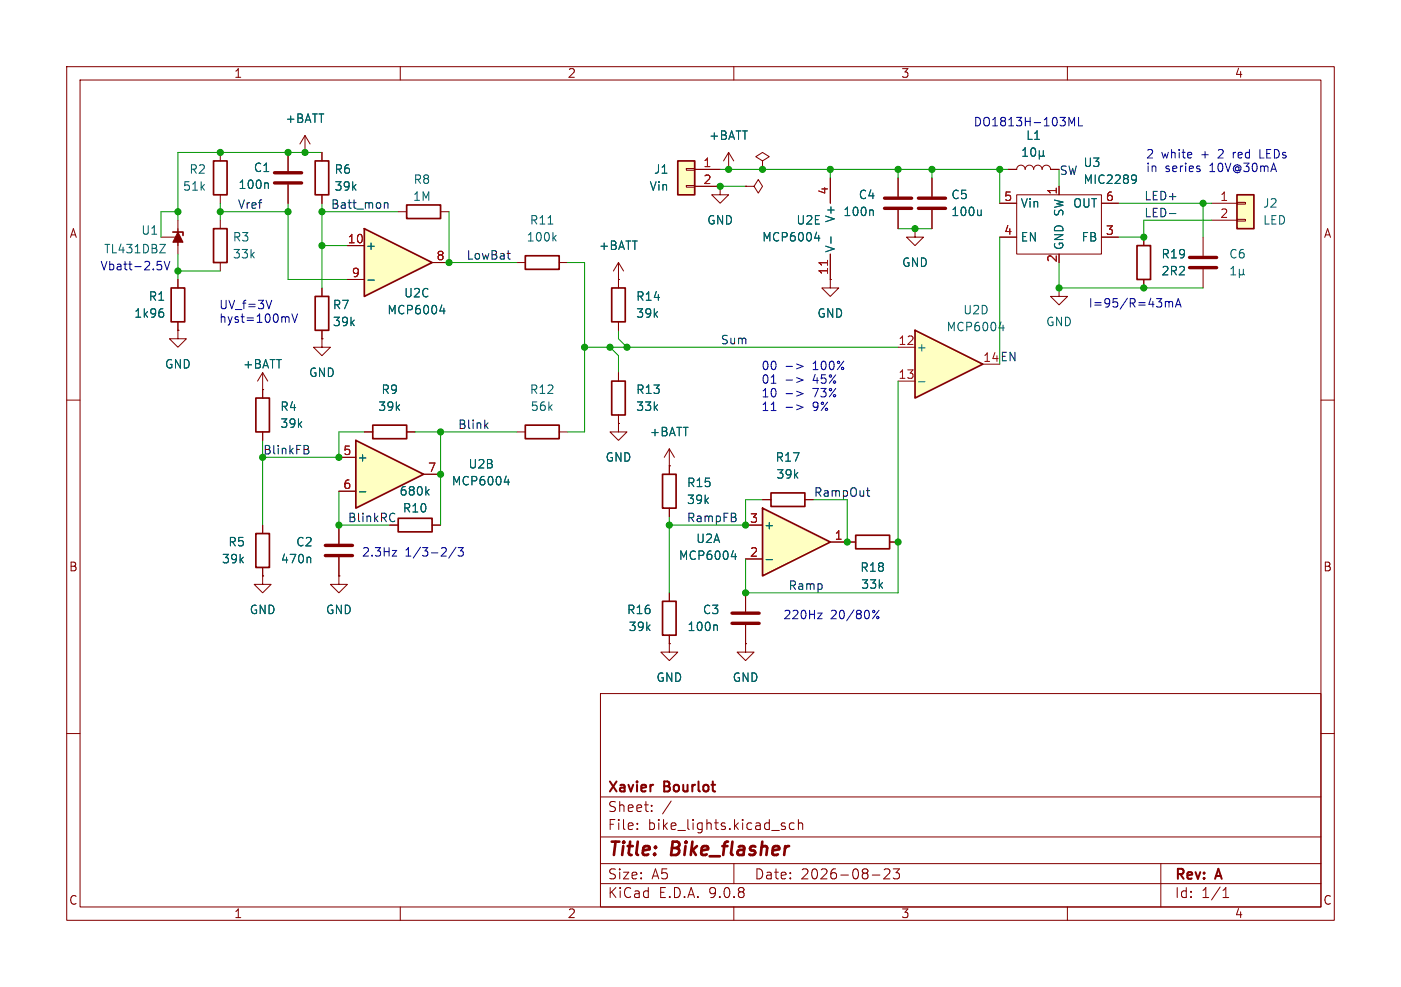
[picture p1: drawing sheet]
<svg xmlns="http://www.w3.org/2000/svg" width="210mm" height="148mm" viewBox="0 0 210 148" stroke-linecap="round" stroke-linejoin="round" font-family="sans-serif">
<g fill="none" stroke="#840000" stroke-width=".15">
<path d="M10 10h190v128h-190zM12 12h186v124h-186zM60 10v2M110 10v2M160 10v2M24.1 35.6h2.6M26.7 34.3v2.5M26.7 33v5.1M33 22.9v1.2M33 29.2v1.3M33 33v1.3M33 39.4v1.2"/>
<path d="M43.2 22.9v2.8M43.2 27.7v2.8M45.7 22.9h.1M45.7 20.3l-.7 1.3M45.7 20.3l.8 1.3M45.7 20.3v2.6M48.3 22.9v1.2M48.3 29.2v1.3M59.7 31.8h1.3M66 31.8h1.3M149.9 30.5h2.5M149.9 35.6h2.5"/>
<path d="M151.1 25.4h1.3a.64 .64 0 0 1 .6-.6 .64 .64 0 0 1 .7 .6 .64 .64 0 0 1 .6-.6 .64 .64 0 0 1 .6 .6 .64 .64 0 0 1 .7-.6 .64 .64 0 0 1 .6 .6 .64 .64 0 0 1 .6-.6 .64 .64 0 0 1 .7 .6h1.2M152.4 29.2h12.7v8.9h-12.7zM158.7 27.9v1.3M165.1 30.5h2.5M165.1 35.6h2.5M171.4 35.6v1.2M180.3 35.6v2.8M26.7 41.9v1.3M26.7 48.3v1.2M171.4 41.9v1.3M180.3 40.4v2.8M10 60h2"/>
<path d="M198 60h2M10 110h2M90 104h108v32h-108zM90 119.5h108M198 110h2M60 136v2M90 132.5h108M90 129.5h108M90 125.5h108M95.5 124.2v.2M95.5 123.5v.1M97.7 121.5v.2"/>
<path d="M97.7 120.8v.1M100.6 120.1l-1.3 1.9M110 136v2M110 129.5v3M117.3 123.9l.4 .1 .1 .2-.3 .2h-.2M117.3 123.4l.4 .1M119 123.5l-.4-.1-.3 .3v.4l.2 .2h.5M119.7 123.5a.37 .37 0 0 1 .6 .1v.8M119.7 122.9v1.5M130.8 131.2h1.1M132.5 130.4l.3-.1 .5 .1a.41 .41 0 0 1 0 .5l-.8 .9h.9M133.9 130.3h.9l-.5 .6a.41 .41 0 0 1 .5 .2v.4l-.1 .2-.6 .1-.2-.2"/>
<path d="M160 136v2M174 129.5v6.5M183.3 134.6h.9M183.3 133.5l.5-.4v1.5"/>
</g>
<g fill="none" stroke="#006464" stroke-width=".15">
<path d="M24 36.6h.8l-.8 1.3h.8M40 27.4l.2 .2v.7M153.3 23.4h.7M153.3 22.5l.4-.3v1.2M154.6 22.3l.2-.1a.69 .69 0 0 1 .5 .5 .69 .69 0 0 1-.2 .7h-.2a.69 .69 0 0 1-.3-1.1zM155.8 23.3l.2 .1h.2l.2-.1M155.8 22.6v1.3M156.4 23.3l.2 .1M156.4 22.6v.7M169.9 26.2l.4 .2a.84 .84 0 0 1-.3 1.1M170.3 26.8l-.2 .2h-.2M24.2 46.3h.2"/>
<path d="M24.3 46.8l.2 .2v.3l-.2 .3M184.5 41.2h.7M184.5 40.3l.4-.4v1.3M185.8 41l.2 .2h.2l.2-.2M185.8 40.4v1.2M186.4 41l.2 .2M186.4 40.4v.6"/>
</g>
<path d="M25.9 34.8h1.5v.5M32 24.1h2v5.1h-2zM32 34.3h2v5.1h-2zM47.2 24.1h2.1v5.1h-2.1zM61 30.7h5v2.1h-5zM170.4 36.8h2.1v5.1h-2.1zM25.7 43.2h2v5.1h-2z" fill="none" stroke="#840000" stroke-width=".25"/>
<path d="M41.1 25.9h4.1M41.1 27.4h4.1M178.3 38.6h4.1M178.3 40.1h4.1" fill="none" stroke="#840000" stroke-width=".51"/>
<path d="M26.7 34.8l.7 1.5h-1.5z" fill="#840000" stroke="#840000" stroke-width=".15"/>
<path d="M185.4 29.2h2.6v5.1h-2.6z" fill="#ffffc2"/>
<path d="M185.4 29.2h2.6v5.1h-2.6zM55.9 63.8h5.1v2h-5.1zM59.7 77.7h5.1v2.1h-5.1zM78.7 63.8h5.1v2h-5.1z" fill="none" stroke="#840000" stroke-width=".25"/>
<path d="M181.6 30.5h3.8M181.6 33h3.8M185.4 30.4h1.3v.2h-1.3zM185.4 32.9h1.3v.2h-1.3zM54.6 64.8h1.3M58.4 78.7h1.3M61 64.8h1.2M64.8 78.7h1.2M77.5 64.8h1.2M83.8 64.8h1.3" fill="none" stroke="#840000" stroke-width=".15"/>
<path d="M64 73.8l.3 .4M64.3 73.4l-.5 .5" fill="none" stroke="#006464" stroke-width=".15"/>
<path d="M54.6 34.3l10.2 5.1-10.2 5.1z" fill="#ffffc2"/>
<path d="M54.6 34.3l10.2 5.1-10.2 5.1zM78.7 38.4h5.1v2h-5.1zM91.7 43.2h2v5.1h-2zM99.3 71.1h2v5.1h-2zM115.6 73.9h5v2h-5zM99.3 90.2h2v5.1h-2zM128.3 80.3h5v2h-5z" fill="none" stroke="#840000" stroke-width=".25"/>
<g fill="none" stroke="#840000" stroke-width=".15">
<path d="M52.1 36.8h2.5M64.8 39.4h2.5M77.5 39.4h1.2M83.8 39.4h1.3M92.7 39.4v3.8M92.7 39.4l-.8 1.2M92.7 39.4l.8 1.2M48.3 50.8v1.3h1.2l-1.2 1.2-1.3-1.2h1.3M48.3 50.8h.1M52.1 41.9h2.5M92.7 41.9h.1M92.7 48.3v1.2"/>
<path d="M100.3 69.9h.1M100.3 67.3v3.8M100.3 76.2v1.3M100.3 67.3l-.7 1.3M100.3 67.3l.8 1.3M114.3 74.9h1.3M120.6 74.9h1.3M100.3 96.5v1.3h1.3l-1.3 1.3-1.2-1.3h1.2M100.3 96.5h.1M100.3 88.9v1.3M100.3 95.3v1.2M111.8 96.5v1.3h1.2l-1.2 1.3-1.3-1.3h1.3"/>
<path d="M111.8 96.5h.1M111.8 88.9v2.8M111.8 93.7v2.8M127 81.3h1.3M133.3 81.3h1.3"/>
</g>
<path d="M82.2 33.6h.7M83 35.7l.4 .4M83.4 35.3l-.5 .5M55.1 42h1M65.9 46.6h.8M66.5 46.2v.9M107.4 93.7l.1 .2v.7" fill="none" stroke="#006464" stroke-width=".15"/>
<path d="M109.7 91.9h4.1M109.7 93.5h4.1" fill="none" stroke="#840000" stroke-width=".51"/>
<path d="M114.3 76.2l10.2 5.1-10.2 5.1z" fill="#ffffc2"/>
<path d="M38.4 59.7h2v5.1h-2zM47.2 44.5h2.1v5h-2.1zM91.7 57.2h2v5h-2zM114.3 76.2l10.2 5.1-10.2 5.1zM38.4 80h2v5.1h-2z" fill="none" stroke="#840000" stroke-width=".25"/>
<g fill="none" stroke="#840000" stroke-width=".15">
<path d="M137.2 34.3v1.3h1.2l-1.2 1.2-1.3-1.2h1.3M137.2 34.3h.1M26.7 49.5v1.3h1.2l-1.2 1.3-1.3-1.3h1.3M26.7 49.5h.1M39.4 58.4h.1M39.4 55.9l-.8 1.3M39.4 55.9l.7 1.3M39.4 55.9v3.8M48.3 43.2v1.3M48.3 49.5v1.3M92.7 55.9v1.3M124.5 41.9v1.3h1.2l-1.2 1.3-1.3-1.3h1.3"/>
<path d="M124.5 41.9h.1M158.7 43.2v1.3h1.3l-1.3 1.2-1.2-1.2h1.2M158.7 43.2h.1M39.4 64.8v1.2M39.4 78.7v1.3M50.8 78.7v2.8M92.7 63.5v1.3h1.3l-1.3 1.2-1.3-1.2h1.3M92.7 63.5h.1M92.7 62.2v1.3M111.8 78.7h2.5M39.4 86.4v1.2h1.2l-1.2 1.3-1.3-1.3h1.3M39.4 86.4h.1"/>
<path d="M39.4 85.1v1.3M50.8 86.4v1.2h1.3l-1.3 1.3-1.3-1.3h1.3M50.8 86.4h.1M50.8 83.6v2.8M111.8 83.8h2.5M124.5 81.3h2.5"/>
</g>
<path d="M46.4 83.6l.2 .1v.7M109.6 83.5h.8M110.2 83v.9M114.8 83.9h1" fill="none" stroke="#006464" stroke-width=".15"/>
<path d="M48.8 81.8h4M48.8 83.3h4" fill="none" stroke="#840000" stroke-width=".51"/>
<path d="M137.2 49.5l10.1 5.1-10.1 5.1z" fill="#ffffc2"/>
<path d="M137.2 49.5l10.1 5.1-10.1 5.1z" fill="none" stroke="#840000" stroke-width=".25"/>
<path d="M134.6 52.1h2.6M134.6 57.2h2.6" fill="none" stroke="#840000" stroke-width=".15"/>
<path d="M137.7 57.2h1M149.8 49.2h.7M150.4 48.8v.8" fill="none" stroke="#006464" stroke-width=".15"/>
<path d="M101.6 24.1h2.5v5.1h-2.5z" fill="#ffffc2"/>
<path d="M101.6 24.1h2.5v5.1h-2.5z" fill="none" stroke="#840000" stroke-width=".25"/>
<g fill="none" stroke="#840000" stroke-width=".15">
<path d="M102.9 25.3h1.2v.2h-1.2zM102.9 27.8h1.2v.3h-1.2zM104.1 25.4h3.8M104.1 27.9h3.8M107.9 27.9v1.3h1.3l-1.3 1.3-1.2-1.3h1.2M107.9 27.9h.1M111.8 27.9h1.2l.7-1 .6 1-.6 1.1-.7-1.1M111.8 27.9h.1M124.5 26.7v3.8M124.5 38.1v3.8M134.6 26.7v2.8M134.6 31.5v2.8"/>
<path d="M139.7 26.7v2.8M139.7 31.5v2.8"/>
</g>
<path d="M132.6 29.7h4.1M132.6 31.2h4.1M137.7 29.7h4M137.7 31.2h4" fill="none" stroke="#840000" stroke-width=".51"/>
<path d="M122.1 35.7h.8M122.7 35.3v.8M124.6 35.5v1M130.7 31.5l.2 .2v.6M147.1 31.5v.8M147.1 32.2l-.2 .1" fill="none" stroke="#006464" stroke-width=".15"/>
<path d="M124 39v.8" fill="none" stroke="#a90000" stroke-width=".15"/>
<path d="M53.3 66l10.2 5.1-10.2 5.1z" fill="#ffffc2"/>
<path d="M53.3 66l10.2 5.1-10.2 5.1z" fill="none" stroke="#840000" stroke-width=".25"/>
<g fill="none" stroke="#840000" stroke-width=".15">
<path d="M43.2 22.9v2.8M43.2 27.7v2.8M45.7 22.9h.1M48.3 22.9v1.2M48.3 29.2v1.3M52.1 36.8h2.5M64.8 39.4h2.5M104.1 25.4h3.8M104.1 27.9h3.8M107.9 27.9h.1M109.2 25.4h.1M109.2 22.9l-.7 1.2"/>
<path d="M109.2 22.9l.8 1.2M109.2 22.9v2.5M111.8 27.9h.1M114.3 24.1l1-.6-1-.6-1 .6 1 .6v1.3M114.3 25.4h.1M124.5 26.7v3.8M124.5 38.1v3.8M134.6 26.7v2.8M134.6 31.5v2.8M137.2 34.3h.1M139.7 26.7v2.8M139.7 31.5v2.8"/>
<path d="M149.9 30.5h2.5M149.9 35.6h2.5M151.1 25.4h1.3M157.5 25.4h1.2M158.7 27.9v1.3M165.1 30.5h2.5M165.1 35.6h2.5M171.4 35.6v1.2M26.7 49.5h.1M26.7 41.9v1.3M26.7 48.3v1.2M39.4 58.4h.1"/>
<path d="M39.4 58.4v1.3M48.3 50.8h.1M48.3 43.2v1.3M48.3 49.5v1.3M52.1 41.9h2.5M92.7 41.9h.1M92.7 41.9v1.3M92.7 48.3v1.2M92.7 55.9v1.3M124.5 41.9h.1M171.4 41.9v1.3M39.4 64.8v1.2"/>
<path d="M39.4 78.7v1.3M50.8 68.6h2.5M50.8 73.7h2.5M50.8 78.7v2.8M54.6 64.8h1.3M58.4 78.7h1.3M61 64.8h1.2M63.5 71.1h2.5M64.8 78.7h1.2M92.7 63.5h.1M92.7 62.2v1.3M100.3 69.9h.1"/>
<path d="M100.3 69.9v1.2M100.3 76.2v1.3M111.8 78.7h2.5M114.3 74.9h1.3M120.6 74.9h1.3M39.4 86.4h.1M39.4 85.1v1.3M50.8 86.4h.1M50.8 83.6v2.8M100.3 96.5h.1M100.3 88.9v1.3M100.3 95.3v1.2"/>
<path d="M111.8 96.5h.1M111.8 83.8h2.5M111.8 88.9v2.8M111.8 93.7v2.8M124.5 81.3h3.8M133.3 81.3h1.3"/>
</g>
<g fill="none" stroke="#006464" stroke-width=".15">
<path d="M40 27.4l.2 .2v.7M122.1 35.7h.8M122.7 35.3v.8M124.6 35.5v1M130.7 31.5l.2 .2v.6M147.1 31.5v.8M147.1 32.2l-.2 .1M153.3 23.4h.7M153.3 22.5l.4-.3v1.2M154.6 22.3l.2-.1a.69 .69 0 0 1 .5 .5 .69 .69 0 0 1-.2 .7h-.2a.69 .69 0 0 1-.3-1.1zM155.8 23.3l.2 .1h.2l.2-.1M155.8 22.6v1.3"/>
<path d="M156.4 23.3l.2 .1M156.4 22.6v.7M169.9 26.2l.4 .2a.84 .84 0 0 1-.3 1.1M170.3 26.8l-.2 .2h-.2M24.2 46.3h.2M24.3 46.8l.2 .2v.3l-.2 .3M55.1 42h1M65.9 46.6h.8M66.5 46.2v.9M53.9 73.8h.9M64 73.8l.3 .4M64.3 73.4l-.5 .5"/>
<path d="M75.6 72.3h.8M76.2 71.9v.8M46.4 83.6l.2 .1v.7M107.4 93.7l.1 .2v.7M109.6 83.5h.8M110.2 83v.9M114.8 83.9h1"/>
</g>
<path d="M57.6 30.4v.8M57.6 30.5l.2-.1 .3 .1 .1 .7M76 38h.5M76.2 38.8l.3 .1M175.3 32h1M46 66.8l.2 .2v.3l-.2 .1a.34 .34 0 0 1 .3 .3 .34 .34 0 0 1-.2 .4h-.5M58.9 77l.3 .1M59.2 78.1l-.3 .1M72.8 63.8l.4 .5M73.2 63.4l-.5 .5M129.9 73.6h.5M130.1 74.2l.3 .2" fill="none" stroke="#0f0f0f" stroke-width=".15"/>
<g fill="none" stroke="#009600" stroke-width=".15">
<path d="M26.7 31.8h-2.6v3.8M26.7 38.1v3.8M33 31.8h10.2M33 30.5v2.5M43.2 30.5v11.4h8.9M48.3 30.5v12.7M48.3 31.8h11.4M48.3 22.9h-21.6v10.1M48.3 36.8h3.8M67.3 31.8v7.6h10.2M85.1 39.4h2.5v25.4h-2.5M107.9 25.4h43.2"/>
<path d="M107.9 27.9h3.9M124.5 25.4v1.3M134.6 25.4v1.3M134.6 34.3h5.1M139.7 25.4v1.3M149.9 25.4v5.1M149.9 35.6v19M158.7 25.4v2.5M158.7 39.4v3.8h21.6M167.6 30.5h14M180.3 30.5v5.1M181.6 33h-10.2v2.6h-3.8"/>
<path d="M26.7 40.6h6.3M87.6 52.1h47M91.4 52.1l1.3 1.2v2.6M92.7 49.5v1.3l1.3 1.3M134.6 57.2v31.7h-22.8v-5.1M39.4 66v12.7M50.8 73.7v5h7.6M54.6 64.8h-3.8v3.8h-11.4M62.2 64.8h15.3M66 64.8v13.9M100.3 77.5v11.4M114.3 74.9h-2.5v3.8h-11.5"/>
<path d="M121.9 74.9h5.1v6.4"/>
</g>
<g fill="none" stroke="#0000c2" stroke-width=".15">
<path d="M160.2 17.6l.4 .9 .5-.9v1.3M161.7 17.6v1.3h.6M23.6 39.2h.6M23.7 39.7h.3l.3 .2-.2 .5-.4 .1M24.6 39.2l.4 1.3 .5-1.3M179.8 25.4v.3M188.9 22.4v1.3h.6M40.7 45l-.4 1.3M43.1 47.5l.2 .2v.6M43.8 47.1l.4 1.2 .4-1.2M115.6 57.5h.7M117.8 54.9h1"/>
<path d="M117.8 57h1M117.8 59h1M119.4 54.6l1 .3-1 .4M119.4 56.6l1 .4-1 .4M119.4 58.7l1 .3-1 .4M174.7 45.2v.8M174.7 45.3l.3-.1 .2 .2M175.2 45.4l.2-.2 .3 .1 .1 .7M175.2 45.4v.6M176.2 46l.4-1.2 .4 1.2M176.3 45.7h.6M115.6 61.6h.7"/>
<path d="M117.8 61.1h1M119.4 60.7l1 .4-1 .3M58.8 82.5h.7l-.7 .9h.7M66.7 82.1l.2 .3-.1 .3-.7 .7h.8M68.4 82.1l-1.1 1.6M68.7 82.1h.7l-.4 .5 .4 .1v.6l-.2 .1h-.4l-.1-.1M122.6 91.9h.6l-.6 .9h.6M131 91.5l.2 .2-.2 .2M131.8 91.5l-1 1.3"/>
<circle cx="131.6" cy="92.6" r=".18"/>
</g>
<path d="M124 39v.8" fill="none" stroke="#a90000" stroke-width=".15"/>
<g fill="#009600" stroke="#009600" stroke-width=".15">
<circle cx="114.3" cy="25.4" r=".46"/>
<circle cx="109.2" cy="25.4" r=".46"/>
<circle cx="137.2" cy="34.3" r=".46"/>
<circle cx="139.7" cy="25.4" r=".46"/>
<circle cx="124.5" cy="25.4" r=".46"/>
<circle cx="134.6" cy="25.4" r=".46"/>
<circle cx="107.9" cy="27.9" r=".46"/>
<circle cx="94" cy="52.1" r=".46"/>
<circle cx="91.4" cy="52.1" r=".46"/>
<circle cx="67.3" cy="39.4" r=".46"/>
<circle cx="66" cy="64.8" r=".46"/>
<circle cx="66" cy="71.1" r=".46"/>
<circle cx="87.6" cy="52.1" r=".46"/>
<circle cx="180.3" cy="30.5" r=".46"/>
<circle cx="149.9" cy="25.4" r=".46"/>
<circle cx="158.7" cy="43.2" r=".46"/>
<circle cx="171.4" cy="43.2" r=".46"/>
<circle cx="171.4" cy="35.6" r=".46"/>
<circle cx="48.3" cy="36.8" r=".46"/>
<circle cx="48.3" cy="31.8" r=".46"/>
<circle cx="26.7" cy="40.6" r=".46"/>
<circle cx="43.2" cy="31.8" r=".46"/>
<circle cx="26.7" cy="31.8" r=".46"/>
<circle cx="33" cy="31.8" r=".46"/>
<circle cx="33" cy="22.9" r=".46"/>
<circle cx="45.7" cy="22.9" r=".46"/>
<circle cx="43.2" cy="22.9" r=".46"/>
<circle cx="50.8" cy="78.7" r=".46"/>
<circle cx="50.8" cy="68.6" r=".46"/>
<circle cx="39.4" cy="68.6" r=".46"/>
<circle cx="100.3" cy="78.7" r=".46"/>
<circle cx="111.8" cy="78.7" r=".46"/>
<circle cx="127" cy="81.3" r=".46"/>
<circle cx="134.6" cy="81.3" r=".46"/>
<circle cx="111.8" cy="88.9" r=".46"/>
</g>
<g font-size="2.8" fill="#840000">
<text x="91" y="128.9">Title:</text>
<text x="100.7" y="128.9">Bike_flasher</text>
</g>
<g font-size="2.1" fill="#840000">
<text x="91" y="119.2">Xavier</text>
<text x="99.6" y="119.2">Bourlot</text>
<text x="91" y="124.7">File:</text>
<text x="91" y="122">Sheet:</text>
<text x="97.1" y="124.7">bike_lights.kicad_sch</text>
<text x="91" y="134.9">KiCad</text>
<text x="91" y="132.1">Size:</text>
<text x="97.7" y="132.1">A5</text>
<text x="98.7" y="134.9">E.D.A.</text>
<text x="106.3" y="134.9">9.0.8</text>
<text x="113" y="132.1">Date:</text>
<text x="120" y="132.1">2026-08-23</text>
<text x="176" y="132.3">Rev:</text>
<text x="176" y="134.9">Id:</text>
<text x="180.1" y="134.9">1/1</text>
<text x="182.4" y="132.3">A</text>
</g>
<g font-size="1.8" fill="#840000">
<text x="35" y="11.9">1</text>
<text x="85" y="11.9">2</text>
<text x="135" y="11.9">3</text>
<text x="185" y="11.9">4</text>
<text x="10.3" y="35.9">A</text>
<text x="198.4" y="35.9">A</text>
<text x="10.3" y="85.9">B</text>
<text x="198.3" y="85.9">B</text>
<text x="10.3" y="135.9">C</text>
<text x="35" y="137.9">1</text>
<text x="85" y="137.9">2</text>
<text x="135" y="137.9">3</text>
<text x="185" y="137.9">4</text>
<text x="198.3" y="135.9">C</text>
</g>
<g font-size="1.8" fill="#006464">
<text x="42.7" y="18.6">+BATT</text>
<text x="106.2" y="21.2">+BATT</text>
<text x="153.7" y="21.2">L1</text>
<text x="27.3" y="28.8">51k</text>
<text x="28.3" y="26.3">R2</text>
<text x="35.6" y="28.5">100n</text>
<text x="37.9" y="26">C1</text>
<text x="50" y="26.3">R6</text>
<text x="50" y="28.8">39k</text>
<text x="61.9" y="27.8">R8</text>
<text x="97.3" y="28.8">Vin</text>
<text x="97.9" y="26.3">J1</text>
<text x="162.3" y="25.2">U3</text>
<text x="162.3" y="27.8">MIC2289</text>
<text x="21.1" y="35.4">U1</text>
<text x="61.8" y="30.3">1M</text>
<text x="79.3" y="33.9">R11</text>
<text x="105.9" y="33.9">GND</text>
<text x="119.3" y="33.9">U2E</text>
<text x="125.3" y="33.5" transform="rotate(-90 125.3 33.5)">V+</text>
<text x="126.3" y="32.6">100n</text>
<text x="128.6" y="30.1">C4</text>
<text x="142.5" y="30.1">C5</text>
<text x="142.5" y="32.6">100u</text>
<text x="152.9" y="31.3">Vin</text>
<text x="160.8" y="31.3">OUT</text>
<text x="189.2" y="31.3">J2</text>
<text x="189.2" y="33.9">LED</text>
<text x="15.5" y="38.2">TL431DBZ</text>
<text x="34.8" y="36.4">R3</text>
<text x="34.8" y="39">33k</text>
<text x="54.7" y="37.7">+</text>
<text x="78.9" y="36.4">100k</text>
<text x="89.7" y="37.7">+BATT</text>
<text x="114.1" y="36.4">MCP6004</text>
<text x="125.3" y="38" transform="rotate(-90 125.3 38)">V-</text>
<text x="135.1" y="40.2">GND</text>
<text x="152.9" y="36.4">EN</text>
<text x="159.6" y="37.6" transform="rotate(-90 159.6 37.6)">GND SW</text>
<text x="162" y="36.4">FB</text>
<text x="174" y="39">R19</text>
<text x="174" y="41.5">2R2</text>
<text x="184.2" y="39">C6</text>
<text x="20" y="47.9">1k96</text>
<text x="22.2" y="45.3">R1</text>
<text x="49.8" y="46.6">R7</text>
<text x="58" y="47.3">MCP6004</text>
<text x="60.5" y="44.8">U2C</text>
<text x="95.3" y="47.9">39k</text>
<text x="95.3" y="45.3">R14</text>
<text x="122.4" y="47.9">GND</text>
<text x="144.3" y="47.3">U2D</text>
<text x="49.8" y="49.1">39k</text>
<text x="137.3" y="52.9">+</text>
<text x="141.8" y="49.9">MCP6004</text>
<text x="156.7" y="49.1">GND</text>
<text x="24.6" y="55.5">GND</text>
<text x="36.3" y="55.5">+BATT</text>
<text x="46.2" y="56.7">GND</text>
<text x="57.1" y="59.3">R9</text>
<text x="79.3" y="59.3">R12</text>
<text x="95.3" y="59.3">R13</text>
<text x="41.9" y="61.8">R4</text>
<text x="41.9" y="64.4">39k</text>
<text x="56.6" y="61.8">39k</text>
<text x="79.5" y="61.8">56k</text>
<text x="95.3" y="61.8">33k</text>
<text x="97.3" y="65.6">+BATT</text>
<text x="53.5" y="69.4">+</text>
<text x="70.1" y="70.5">U2B</text>
<text x="90.7" y="69.4">GND</text>
<text x="116.2" y="69.4">R17</text>
<text x="116.3" y="72">39k</text>
<text x="59.8" y="74.5">680k</text>
<text x="60.3" y="77.1">R10</text>
<text x="67.6" y="73">MCP6004</text>
<text x="102.9" y="75.8">39k</text>
<text x="102.9" y="73.3">R15</text>
<text x="34.1" y="82.1">R5</text>
<text x="44.3" y="82.1">C2</text>
<text x="104.3" y="81.6">U2A</text>
<text x="114.4" y="79.6">+</text>
<text x="33.2" y="84.7">39k</text>
<text x="42" y="84.7">470n</text>
<text x="101.7" y="84.2">MCP6004</text>
<text x="128.9" y="86">R18</text>
<text x="129" y="88.5">33k</text>
<text x="37.3" y="92.3">GND</text>
<text x="48.8" y="92.3">GND</text>
<text x="93.9" y="92.3">R16</text>
<text x="94.1" y="94.8">39k</text>
<text x="103" y="94.8">100n</text>
<text x="105.3" y="92.3">C3</text>
<text x="98.3" y="102.5">GND</text>
<text x="109.7" y="102.5">GND</text>
</g>
<g font-size="1.8" fill="#0000c2">
<text x="145.9" y="19.2">DO1813H-103ML</text>
<text x="171.7" y="24">2</text>
<text x="174.1" y="24">white</text>
<text x="180.2" y="24">+</text>
<text x="182.9" y="24">2</text>
<text x="185.3" y="24">red</text>
<text x="189.5" y="24">LEDs</text>
<text x="171.7" y="26">in</text>
<text x="174.6" y="26">series</text>
<text x="181.4" y="26">10V@30mA</text>
<text x="15" y="40.7">Vbatt-2.5V</text>
<text x="32.8" y="46.6">UV_f=3V</text>
<text x="163.1" y="46.3">I=95/R=43mA</text>
<text x="32.8" y="48.6">hyst=100mV</text>
<text x="114" y="55.7">00</text>
<text x="114" y="57.8">01</text>
<text x="114" y="59.8">10</text>
<text x="122" y="55.7">100%</text>
<text x="122" y="57.8">45%</text>
<text x="122" y="59.8">73%</text>
<text x="114" y="61.8">11</text>
<text x="122" y="61.8">9%</text>
<text x="54.2" y="83.7">2.3Hz</text>
<text x="60.7" y="83.7">1/3-2/3</text>
<text x="117.3" y="93.1">220Hz</text>
<text x="124.5" y="93.1">20/80%</text>
</g>
<g font-size="1.8" fill="#a90000">
<text x="105.3" y="25.1">1</text>
<text x="105.3" y="27.7">2</text>
<text x="124.2" y="29.3" transform="rotate(-90 124.2 29.3)">4</text>
<text x="158.5" y="29.3" transform="rotate(-90 158.5 29.3)">1</text>
<text x="150.4" y="30.2">5</text>
<text x="150.4" y="35.3">4</text>
<text x="165.7" y="30.2">6</text>
<text x="165.7" y="35.3">3</text>
<text x="182.8" y="30.2">1</text>
<text x="182.8" y="32.8">2</text>
<text x="52" y="36.6">10</text>
<text x="52.6" y="41.7">9</text>
<text x="65.3" y="39.1">8</text>
<text x="124.2" y="41.3" transform="rotate(-90 124.2 41.3)">11</text>
<text x="158.5" y="39.4" transform="rotate(-90 158.5 39.4)">2</text>
<text x="134.6" y="51.8">12</text>
<text x="134.6" y="56.9">13</text>
<text x="51.4" y="68.3">5</text>
<text x="64.1" y="70.9">7</text>
<text x="51.4" y="73.4">6</text>
<text x="112.3" y="78.5">3</text>
<text x="112.3" y="83.6">2</text>
<text x="125" y="81">1</text>
</g>
<g font-size="1.8" fill="#0f0f0f">
<text x="158.7" y="26.3">SW</text>
<text x="35.6" y="31.4">Vref</text>
<text x="49.5" y="31.4">Batt_mon</text>
<text x="171.4" y="30.1">LED+</text>
<text x="171.4" y="32.7">LED-</text>
<text x="69.8" y="39">LowBat</text>
<text x="107.9" y="51.7">Sum</text>
<text x="147.3" y="54.4">14 EN</text>
<text x="68.6" y="64.4">Blink</text>
<text x="39.4" y="68.2">BlinkFB</text>
<text x="121.9" y="74.6">RampOut</text>
<text x="52.1" y="78.4">BlinkRC</text>
<text x="102.9" y="78.4">RampFB</text>
<text x="118.1" y="88.6">Ramp</text>
</g>
</svg>
